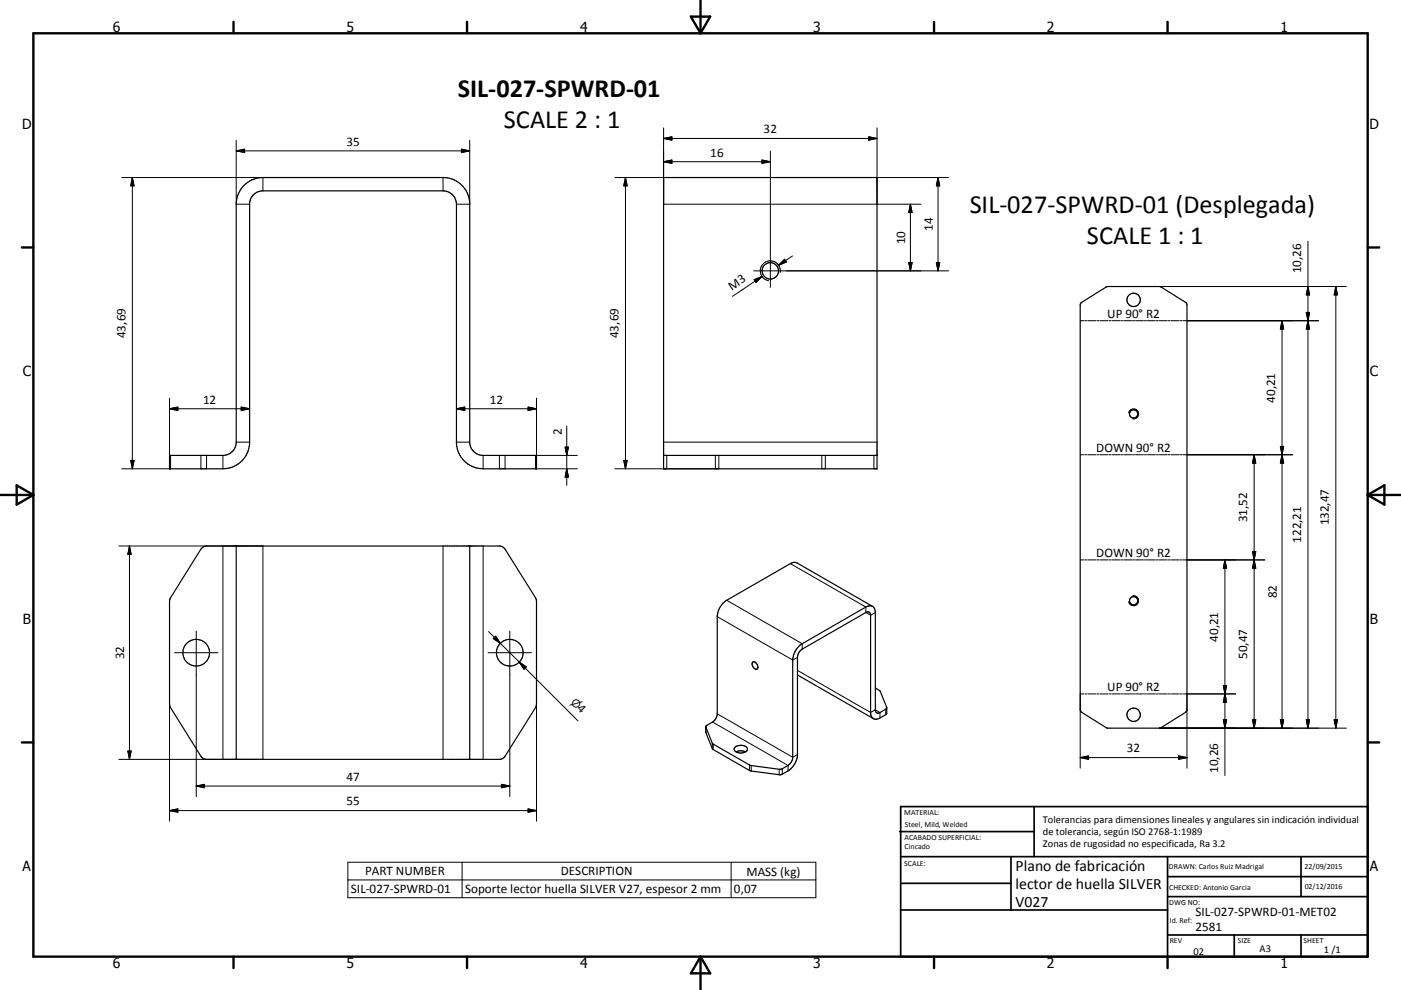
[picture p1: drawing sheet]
<svg xmlns="http://www.w3.org/2000/svg" width="420mm" height="297mm" viewBox="0 0 420 297" stroke-linecap="round" stroke-linejoin="round" font-family="sans-serif">
<g fill="none" stroke="#000" stroke-width=".36">
<path d="M73.2 55.6a7.8 7.8 0 0 1 5.6-2.3h54a8 8 0 0 1 8 8v71.3a4 4 0 0 0 4 4h16v4h-16a8 8 0 0 1-8-8v-71.3a4 4 0 0 0-4-4h-54a4 4 0 0 0-4 4v71.3a8 8 0 0 1-8 8h-16v-4h16a4 4 0 0 0 4-4v-71.3a8 8 0 0 1 2.4-5.7zM199 53.3h63.9v87.3h-63.9zM324.2 90.8l7.8-4.8h15.6l7.8 4.7 .4 .6 .1 121.6-.5 .8-7.6 4.7h-15.8l-7.7-4.7-.4-.6v-121.6zM199 136.6h63.9M60.4 164.5l.6-.4 .9-.3h87.8l1 .3 .7 .7 9.4 15v31.4l-.1 .9-9.3 14.8-.4 .5-.9 .4-88.8-.1-1.1-.8-9.1-14.6-.3-1.1 .1-31.4zM70.8 163.8v64M140.8 163.8v64M225.7 198.7a1.31 1.31 0 0 1 1.3 .6 1.31 1.31 0 0 1-.2 1.5 1.55 1.55 0 0 1-1.1-2.1zM261.6 181.9l-22.6-13-.8-.2-1.2 .4-19.1 11a6.3 6.3 0 0 0-2.9 4.9v29.5l-.5 1.2a4.9 4.9 0 0 1-2.6 1.9l-.3 .4M239.1 202.5l22.7 13.1M262.4 206.4l1.5 .9 2 5.1M265.9 212.4l-.1 1.8-2 1.2a1.72 1.72 0 0 1-2 .2 1.72 1.72 0 0 1-.8-1.8v-29.2a.88 .88 0 0 0-.4-.9 .88 .88 0 0 0-1 .1l-19.1 10.9a3.2 3.2 0 0 0-1.4 2.5v29.2a6.2 6.2 0 0 1-2.8 4.9l-1.8 1-.7 .1-9.1-1.2-11-6.4-2.1-5v-1.8"/>
<path d="M265.9 212.4l-.2 .3-1.9 1.1a.86 .86 0 0 1-1.4-.6v-29.4a1.73 1.73 0 0 0-.8-1.9 1.73 1.73 0 0 0-2 .2l-19.1 11a6.2 6.2 0 0 0-2.8 4.9v29.2a3.2 3.2 0 0 1-1.4 2.4l-1.8 1-.7 .2-8.9-1.2-11.2-6.4-2.1-5.2M220.3 224.3a2.56 2.56 0 0 1 3.8 .3 2.1 2.1 0 0 1-3.1 1.1 .95 .95 0 0 1-.7-1.4zM220.7 225.6a3.2 3.2 0 0 1 2.8 0"/>
<circle cx="230.9" cy="81.3" r="2.45"/>
<circle cx="339.9" cy="90" r="2"/>
<circle cx="339.9" cy="124.2" r="1.23"/>
<circle cx="58.8" cy="195.8" r="4"/>
<circle cx="152.8" cy="195.8" r="4"/>
<circle cx="339.9" cy="180.2" r="1.23"/>
<circle cx="339.9" cy="214.4" r="2"/>
</g>
<g fill="none" stroke="#000" stroke-width=".3">
<path d="M199 38.4v22.9h77.1M262.9 38.4v22.9M36.5 53.3h42.3v4M39.7 53.3v87.3M39.7 53.3l.5 2.5h-1zM70.8 42.1v19.2h4M70.8 45.3h70M70.8 45.3l2.5-.5v.9zM132.8 53.3v4M138.3 44.8l2.5 .5-2.5 .4zM140.8 42.1v19.2h-4M184.3 53.3h14.7"/>
<path d="M187.5 53.3l.5 2.5h-1zM187.5 53.3v87.3M199 41.5h63.9M199 41.5l2.4-.5v1zM199 48.5l2.4-.5v1zM199 48.5h32M228.4 48l2.6 .5-2.6 .5zM231 45.3v40.9M260.5 41l2.4 .5-2.4 .5zM262.9 53.3h21.5M281.2 53.3l.5 2.5h-1zM281.2 53.3v28"/>
<path d="M233.4 79.6l1.8-1.8 .6 .8zM237.6 76.8l-4.2 2.8M272.4 78.8h1.1l-.6 2.5zM272.9 61.3v20M272.9 61.3l.6 2.5h-1.1zM280.7 78.8h1l-.5 2.5zM392.1 72.3v146.2M226 81.3h58.4M226.1 83.9l2.4-1-1.8 1.8zM228.5 82.9l-2.1 1.4M228.5 82.9l-8.9 6M233.9 81.8a3 3 0 0 0-2.4-3.5 3 3 0 0 0-3.5 2.4 3 3 0 0 0 2.4 3.5"/>
<path d="M323.9 96.2h1.2M325.4 96.2h.5M326.2 96.2h2.4M328.9 96.2h.6M329.8 96.2h2.4M332.5 96.2h.6M333.4 96.2h2.3M336 96.2h.6M336.9 96.2h2.4M339.6 96.2h.6M340.4 96.2h2.4M343.1 96.2h.6"/>
<path d="M344 96.2h2.4M346.7 96.2h.6M347.6 96.2h2.3M347.6 86h56.1M350.2 96.2h.6M351.1 96.2h2.4M353.8 96.2h.6M354.7 96.2h40.6M384.4 96.2v122.3M384.4 96.2l.4 2.5h-.9zM391.6 93.7h1l-.5 2.5zM392.1 96.2l.5 2.5h-1z"/>
<path d="M392.1 86l.5 2.5h-1zM400.5 86v132.5M400.5 86l.5 2.5h-1zM50.8 119.5v17.1M160.8 119.5v17.1M39.2 138.1h1l-.5 2.5zM50.8 122.6h24M50.8 122.6l2.5-.5v1zM51.1 136.6v4h-14.6M60.2 136.6v4M61.9 136.6v4M66.8 136.6v4"/>
<path d="M70.8 132.6h4M72.3 122.1l2.5 .5-2.5 .5zM136.8 132.6h4M136.8 122.6h24M136.8 122.6l2.5-.5v1zM144.8 136.6v4M149.7 136.6v4M151.4 136.6v4M158.3 122.1l2.5 .5-2.5 .5zM169.4 134.1h1l-.5 2.5zM169.9 127.8v17.8M173.1 136.6h-12.6v4h12.6"/>
<path d="M187 138.1h1l-.5 2.5zM199 132.6h63.9M199.9 136.6v4M214.5 136.6v4M215.5 136.6v4h-31.2M246.4 136.6v4M247.4 136.6v4M262 136.6v4M323.9 136.4h1.2M325.4 136.4h.5M326.2 136.4h2.4M328.9 136.4h.6"/>
<path d="M329.8 136.4h2.4M332.5 136.4h.6M333.4 136.4h2.3M336 136.4h.6M336.9 136.4h2.4M338.4 123.9a1.5 1.5 0 0 1 1.7-1.2 1.5 1.5 0 0 1 1.2 1.7 1.5 1.5 0 0 1-1.7 1.3M339.6 136.4h.6M340.4 136.4h2.4M343.1 136.4h.6M344 136.4h2.4M346.7 136.4h.6M347.6 136.4h2.3"/>
<path d="M350.2 136.4h.6M351.1 136.4h2.4M353.8 136.4h.6M354.7 136.4h32.8M376 136.4v82.1M376 136.4l.5 2.5h-1zM383.9 133.9h.9l-.4 2.5zM384.4 136.4l.4 2.5h-.9zM169.9 140.6l.5 2.5h-1zM35.6 163.8h43.2v64h-43.2M38.8 163.8v64M38.8 163.8l.5 2.5h-1z"/>
<path d="M66.8 163.8v64M132.8 163.8v64M144.8 163.8v64M237 169.1l22.6 13v1.7l1.4 .8 1.4-.8M323.9 168h1.2M325.4 168h.5M326.2 168h2.4M328.9 168h.6M329.8 168h2.4M332.5 168h.6M333.4 168h2.3M336 168h.6"/>
<path d="M336.9 168h2.4M339.6 168h.6M339.6 178.7a1.5 1.5 0 0 1 1.7 1.3 1.5 1.5 0 0 1-1.2 1.7 1.5 1.5 0 0 1-1.7-1.2M340.4 168h2.4M343.1 168h.6M344 168h2.4M346.7 168h.6M347.6 168h2.3M350.2 168h.6M351.1 168h2.4M353.8 168h.6M354.7 168h24.5"/>
<path d="M367.2 168v64.7M367.2 168l.5 2.5h-.9zM375.5 165.5h1l-.5 2.5zM376 168l.5 2.5h-1zM52.3 195.8h13M58.8 189.3v49.7M146.3 195.8h13M146.5 189.5l3.5 3.5M147.9 191.6l.7-.7 1.4 2.1zM150 193l23.3 23.3M152.8 189.3v49.7M155.7 198.6l2.1 1.5-.7 .7z"/>
<path d="M215 185l22.7 13 1.4-.8M217.9 180.1l22.6 13v1.6M50.8 211.2v35.2M160.8 211.2v35.2M211.6 218.1v1.7M213.6 216.6l22.7 13v1.7M215 214.2l22.7 13 1.4-.8M239.1 201.1l21.9 12.7 1.4-.9 1.4 .9v1.6M265.6 212.8v1.6M325.1 208.2h-1.2v22.3M325.4 208.2h.5M326.2 208.2h2.4"/>
<path d="M328.9 208.2h.6M329.8 208.2h2.4M332.5 208.2h.6M333.4 208.2h2.3M336 208.2h.6M336.9 208.2h2.4M339.6 208.2h.6M340.4 208.2h2.4M343.1 208.2h.6M344 208.2h2.4M346.7 208.2h.6M347.6 208.2h2.3"/>
<path d="M347.6 218.5h56.1M350.2 208.2h.6M351.1 208.2h2.4M353.8 208.2h.6M354.7 208.2h15.7M355.9 208.2v22.3M366.8 215.9h.9l-.5 2.6zM366.8 205.7h.9l-.5 2.5zM367.2 208.2l.5 2.5h-.9zM375.5 215.9h1l-.5 2.6zM383.9 215.9h.9l-.4 2.6zM391.6 215.9h1l-.5 2.6z"/>
<path d="M400 215.9h1l-.5 2.6zM38.3 225.3h1l-.5 2.5zM58.8 235.8h94M58.8 235.8l2.5-.5v1zM150.3 235.3l2.5 .5-2.5 .5zM213.6 223v1.6M213.8 223.3v1.6M224.7 229.5v1.7M225.2 229.7v1.6M233.6 230.8v1.6M234.5 230.6v1.7M323.9 227.3h32"/>
<path d="M323.9 227.3l2.5-.5v1zM353.4 226.8l2.5 .5-2.5 .5zM50.8 243.2l2.5-.5v1zM50.8 243.2h110M104.3 258.7h140.3v10.6h-140.3zM138.5 258.7v10.6M158.3 242.7l2.5 .5-2.5 .5zM219.2 258.7v10.6M104.3 264h140.3"/>
</g>
<g fill="none" stroke="#000" stroke-width=".71">
<path d="M10 10h400v277h-400zM70 6.6v3.4M140 6.6v3.4M207.1 5h5.8l-2.9 5zM210 0v10M280 6.6v3.4M350 6.6v3.4M6.6 74.2h3.4M410 74.2h3.5M0 148.5h10M5 145.6l5 2.9-5 2.9zM410 148.5h10.1"/>
<path d="M410 148.5l5.1-2.9v5.8zM6.6 222.7h3.4M410 222.7h3.5M70 287v3.4M140 287v3.4M210 287v10M210 287l2.9 5h-5.8zM280 287v3.4M350 287v3.4"/>
</g>
<g fill="none" stroke="#000" stroke-width=".51">
<path d="M269.7 249.5h40.3M270 242h140v45h-140zM270 257h140M303.1 257v16M310 242v15M350 257v30M390.1 257v12M270 265h33.1M270 273h80M350 269h60M350 263h60M350 280.5h60"/>
<path d="M370 280.5v6.5M390.1 280.5v6.5"/>
</g>
<g fill="#000" stroke="#000" stroke-width=".3">
<path d="M39.7 53.3l.5 2.5h-1zM70.8 45.3l2.5-.5v.9zM138.3 44.8l2.5 .5-2.5 .4zM187.5 53.3l.5 2.5h-1zM199 41.5l2.4-.5v1zM199 48.5l2.4-.5v1zM228.4 48l2.6 .5-2.6 .5zM260.5 41l2.4 .5-2.4 .5zM281.2 53.3l.5 2.5h-1zM233.4 79.6l1.8-1.8 .6 .8zM272.4 78.8h1.1l-.6 2.5zM272.9 61.3l.6 2.5h-1.1z"/>
<path d="M280.7 78.8h1l-.5 2.5zM226.1 83.9l2.4-1-1.8 1.8zM384.4 96.2l.4 2.5h-.9zM391.6 93.7h1l-.5 2.5zM392.1 96.2l.5 2.5h-1zM392.1 86l.5 2.5h-1zM400.5 86l.5 2.5h-1zM39.2 138.1h1l-.5 2.5zM50.8 122.6l2.5-.5v1zM72.3 122.1l2.5 .5-2.5 .5zM136.8 122.6l2.5-.5v1zM158.3 122.1l2.5 .5-2.5 .5z"/>
<path d="M169.4 134.1h1l-.5 2.5zM187 138.1h1l-.5 2.5zM376 136.4l.5 2.5h-1zM383.9 133.9h.9l-.4 2.5zM384.4 136.4l.4 2.5h-.9zM169.9 140.6l.5 2.5h-1zM38.8 163.8l.5 2.5h-1zM367.2 168l.5 2.5h-.9zM375.5 165.5h1l-.5 2.5zM376 168l.5 2.5h-1zM148.6 190.9l1.4 2.1-2.1-1.4zM155.7 198.6l2.1 1.5-.7 .7z"/>
<path d="M366.8 215.9h.9l-.5 2.6zM366.8 205.7h.9l-.5 2.5zM367.2 208.2l.5 2.5h-.9zM375.5 215.9h1l-.5 2.6zM383.9 215.9h.9l-.4 2.6zM391.6 215.9h1l-.5 2.6zM400 215.9h1l-.5 2.6zM38.3 225.3h1l-.5 2.5zM58.8 235.8l2.5-.5v1zM150.3 235.3l2.5 .5-2.5 .5zM323.9 227.3l2.5-.5v1zM353.4 226.8l2.5 .5-2.5 .5z"/>
<path d="M50.8 243.2l2.5-.5v1zM158.3 242.7l2.5 .5-2.5 .5z"/>
</g>
<g font-size="7.9">
<text x="137.2" y="29.2">SIL-027-SPWRD-01</text>
<text x="151" y="38.3">SCALE 2 : 1</text>
<text x="290.7" y="64">SIL-027-SPWRD-01 (Desplegada)</text>
<text x="325.9" y="73.1">SCALE 1 : 1</text>
</g>
<g font-size="4.7">
<text x="304.5" y="261.2">Plano de fabricación</text>
<text x="304.5" y="266.6">lector de huella SILVER</text>
<text x="304.5" y="272">V027</text>
</g>
<g font-size="4.2">
<text x="33.9" y="9.6">6</text>
<text x="103.9" y="9.6">5</text>
<text x="173.9" y="9.6">4</text>
<text x="243.8" y="9.6">3</text>
<text x="313.9" y="9.6">2</text>
<text x="383.9" y="9.6">1</text>
<text x="6.7" y="38.7">D</text>
<text x="410.5" y="38.7">D</text>
<text x="6.9" y="112.9">C</text>
<text x="410.7" y="112.9">C</text>
<text x="6.9" y="187.1">B</text>
<text x="410.7" y="187.1">B</text>
<text x="6.8" y="261.4">A</text>
<text x="410.7" y="261.4">A</text>
<text x="33.9" y="290.4">6</text>
<text x="103.9" y="290.4">5</text>
<text x="173.9" y="290.4">4</text>
<text x="243.8" y="290.4">3</text>
<text x="313.9" y="290.4">2</text>
<text x="383.9" y="290.4">1</text>
</g>
<g font-size="3.9">
<text x="228.9" y="40">32</text>
<text x="103.9" y="43.7">35</text>
<text x="212.9" y="47">16</text>
<text x="279.7" y="69.3" transform="rotate(-90 279.7 69.3)">14</text>
<text x="271.4" y="73.2" transform="rotate(-90 271.4 73.2)">10</text>
<text x="390.1" y="82" transform="rotate(-90 390.1 82)">10,26</text>
<text x="219.4" y="87.2" transform="rotate(-34 219.4 87.2)">M3</text>
<text x="332" y="95.4">UP 90° R2</text>
<text x="37.6" y="101.4" transform="rotate(-90 37.6 101.4)">43,69</text>
<text x="185.4" y="101.4" transform="rotate(-90 185.4 101.4)">43,69</text>
<text x="60.9" y="121.1">12</text>
<text x="146.8" y="121.1">12</text>
<text x="382.3" y="120.8" transform="rotate(-90 382.3 120.8)">40,21</text>
<text x="168.4" y="130.6" transform="rotate(-90 168.4 130.6)">2</text>
<text x="328.7" y="135.6">DOWN 90° R2</text>
<text x="373.9" y="156.7" transform="rotate(-90 373.9 156.7)">31,52</text>
<text x="398.4" y="157.6" transform="rotate(-90 398.4 157.6)">132,47</text>
<text x="328.7" y="167.1">DOWN 90° R2</text>
<text x="390.1" y="162.8" transform="rotate(-90 390.1 162.8)">122,21</text>
<text x="382.8" y="179.4" transform="rotate(-90 382.8 179.4)">82</text>
<text x="37.3" y="197.8" transform="rotate(-90 37.3 197.8)">32</text>
<text x="365.2" y="192.5" transform="rotate(-90 365.2 192.5)">40,21</text>
<text x="373.9" y="197.7" transform="rotate(-90 373.9 197.7)">50,47</text>
<text x="332" y="207.3">UP 90° R2</text>
<text x="172.9" y="212.9" transform="rotate(45 172.9 212.9)">4</text>
<text x="337.8" y="225.7">32</text>
<text x="365.2" y="231.9" transform="rotate(-90 365.2 231.9)">10,26</text>
<text x="103.9" y="234.3">47</text>
<text x="103.9" y="241.6">55</text>
<text x="109.5" y="262.6">PART NUMBER</text>
<text x="168.1" y="262.6">DESCRIPTION</text>
<text x="223.8" y="262.7">MASS (kg)</text>
<text x="105.2" y="267.9">SIL-027-SPWRD-01</text>
<text x="139.4" y="268">Soporte lector huella SILVER V27, espesor 2 mm</text>
<text x="220" y="267.9">0,07</text>
<text x="358.4" y="274.9">SIL-027-SPWRD-01-MET02</text>
<text x="358.4" y="279.4">2581</text>
</g>
<text font-size="3.3" x="170.9" y="210.8" transform="rotate(45 170.9 210.8)">⌀</text>
<g font-size="3.1">
<text x="312.7" y="246.8">Tolerancias para dimensiones lineales y angulares sin indicación individual</text>
<text x="312.7" y="250.4">de tolerancia, según ISO 2768-1:1989</text>
<text x="312.7" y="254">Zonas de rugosidad no especificada, Ra 3.2</text>
<text x="357.8" y="286.5">02</text>
<text x="377.6" y="285.6">A3</text>
<text x="396.9" y="285.9">1 /1</text>
</g>
<g font-size="2.4">
<text x="271.1" y="244.4">MATERIAL:</text>
<text x="271.2" y="252">ACABADO SUPERFICIAL:</text>
<text x="271.3" y="248">Steel, Mild, Welded</text>
<text x="271.2" y="254.7">Cincado</text>
<text x="271.1" y="259.7">SCALE:</text>
<text x="350.4" y="260.8">DRAWN: Carlos Ruiz Madrigal</text>
<text x="391.1" y="260.6">22/09/2015</text>
<text x="350.5" y="267">CHECKED: Antonio Garcia</text>
<text x="391.2" y="266.7">02/12/2016</text>
<text x="350.5" y="271.4">DWG NO:</text>
<text x="350.7" y="276.9">Id. Ref:</text>
<text x="350.7" y="282.8">REV</text>
<text x="371.1" y="282.9">SIZE</text>
<text x="390.8" y="283">SHEET</text>
</g>
</svg>
